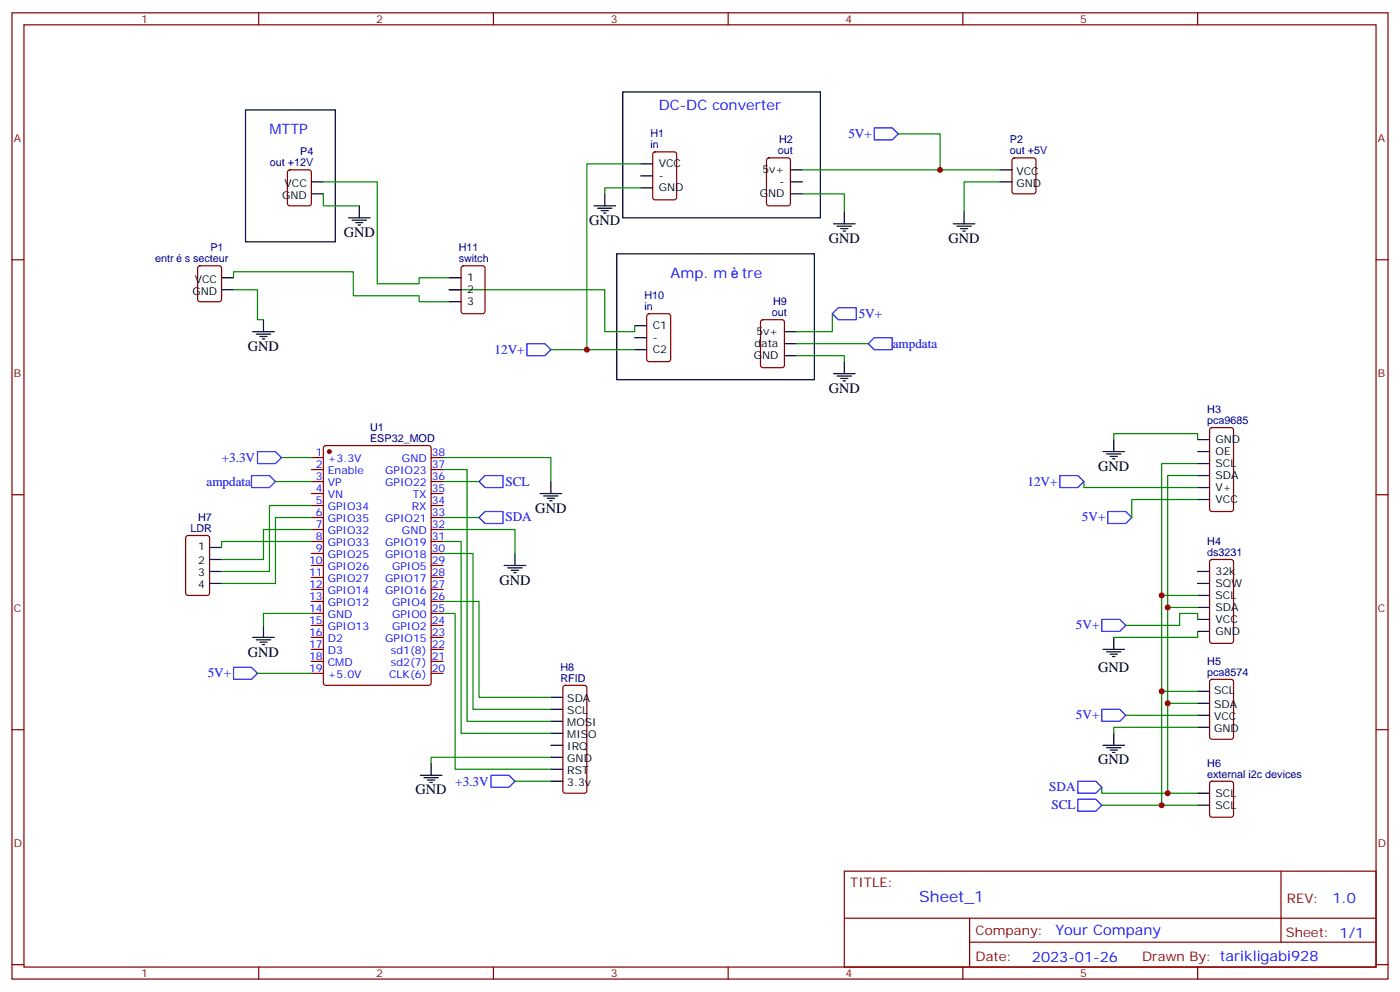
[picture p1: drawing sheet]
<svg xmlns="http://www.w3.org/2000/svg" width="412mm" height="292mm" viewBox="0 0 412 292" stroke-linecap="round" stroke-linejoin="round" font-family="sans-serif">
<g fill="none" stroke="#870000" stroke-width=".35">
<path d="M3.5 3.8h405.4v284.3h-405.4zM7.1 7.3h398.2v277.3h-398.2zM76.2 3.8v3.5M145.3 3.8v3.5M214.5 3.8v3.5M283.6 3.8v3.5M352.8 3.8v3.5M84.9 50.2l.5-.2h5.6l.7 .4v9.5l-.4 .6-5.9 .1-.7-.5v-9.4zM192.5 44.9l.5-.2h5.6l.7 .4v13l-.4 .7h-5.9l-.7-.5v-12.9zM226 46.7l.5-.2h5.6l.7 .4v13l-.4 .6-5.9 .1-.7-.5v-12.9zM298.3 46.7l.5-.2h5.6l.7 .4 .1 9.4-.5 .7h-5.9l-.6-.4-.1-9.4zM3.5 76.4h3.6"/>
<path d="M58.4 78.4l.5-.2h5.7l.6 .4 .1 9.5-.5 .6-5.9 .1-.6-.5-.1-9.4zM136.1 78.4l.4-.2h5.7l.6 .4 .1 13-.5 .7h-5.9l-.6-.4-.1-13zM405.3 76.4h3.6M190.7 92.5l.5-.2h5.6l.7 .5 .1 12.9-.5 .7h-5.9l-.6-.4-.1-13zM224.2 94.3l.5-.2h5.7l.6 .4 .1 13-.5 .6-5.9 .1-.6-.5-.1-12.9zM91.7 134.7h3.5M91.7 138.2h3.5M95.5 131.3l.5-.2h30.3l.6 .5 .1 69.4-.5 .6-30.5 .1-.7-.5-.1-69.4zM127 134.7h3.5M127 138.2h3.5M356.5 126l.5-.2h5.7l.6 .5 .1 23.5-.5 .7h-5.9l-.6-.4-.1-23.6zM3.5 145.6h3.6"/>
<path d="M54.9 157.8l.5-.2h5.6l.7 .4v16.5l-.4 .7h-5.9l-.7-.4v-16.5zM91.7 141.7h3.5M91.7 145.2h3.5M91.7 148.8h3.5M91.7 152.3h3.5M91.7 155.8h3.5M91.7 159.3h3.5M127 141.7h3.5M127 145.2h3.5M127 148.8h3.5M127 152.3h3.5M127 155.8h3.5"/>
<path d="M127 159.3h3.5M405.3 145.6h3.6M91.7 162.9h3.5M91.7 166.4h3.5M91.7 169.9h3.5M91.7 173.5h3.5M91.7 177h3.5M127 162.9h3.5M127 166.4h3.5M127 169.9h3.5M127 173.5h3.5M127 177h3.5"/>
<path d="M356.5 164.8l.5-.2h5.7l.6 .5 .1 23.5-.5 .7h-5.9l-.6-.4-.1-23.6zM91.7 180.5h3.5M91.7 184h3.5M91.7 187.6h3.5M91.7 191.1h3.5M91.7 194.6h3.5M91.7 198.2h3.5M127 180.5h3.5M127 184h3.5M127 187.6h3.5M127 191.1h3.5M127 194.6h3.5"/>
<path d="M127 198.2h3.5M3.5 214.7h3.6M166 201.9l.5-.2h5.7l.5 .2 .2 .5v30.3l-.3 .5-.4 .2h-5.7l-.5-.2-.2-.5v-30.3zM356.5 200.1l.5-.2h5.7l.6 .5 .1 16.5-.5 .6-5.9 .1-.6-.5-.1-16.5zM405.3 214.7h3.6M356.5 230.1l.5-.2h5.7l.6 .4 .1 9.5-.5 .6-5.9 .1-.6-.5-.1-9.4zM248.7 256.4h156.6v28.2h-156.6zM377.3 256.4v20.9M248.7 270.2h156.5M285.6 277.3h119.6M285.6 270.2v14.1M3.5 283.9h3.6"/>
<path d="M76.2 284.6v3.5M145.3 284.6v3.5M214.5 284.6v3.5M283.6 284.6v3.5M352.8 284.6v3.5M405.3 283.9h3.6"/>
</g>
<circle cx="97" cy="132.9" r=".53" fill="#870000" stroke="#870000" stroke-width=".35"/>
<g fill="none" stroke="#000" stroke-width=".35">
<path d="M72.3 32.3h26.5v38.9h-26.5zM183.4 27.1h58.3v37h-58.3zM91.7 53.5h3.5M91.7 57h3.5M178.2 57v3.6M188.7 55.3h3.6M188.7 48.2h3.6M188.7 51.8h3.6M232.8 50h3.6M232.8 53.5h3.6M232.8 57h3.6M294.6 50h3.5"/>
<path d="M294.6 53.5h3.5M102.7 64.1h6.3M103.7 64.8h4.2M104.8 65.5h2.1M105.5 66.2h.7M105.8 60.6v3.5M175 60.6h6.3M176 61.3h4.3M177.1 62h2.1M177.8 62.7h.7M181.7 74.7h58.2v37h-58.2zM245.5 65.9h6.4"/>
<path d="M246.6 66.6h4.2M247.6 67.3h2.2M248.4 68h.7M248.7 62.3v3.6M280.8 65.9h6.4M281.9 66.6h4.2M282.9 67.3h2.1M283.6 68h.7M284 62.3v3.6M65.3 81.7h3.5M65.3 85.3h3.5M74.4 97.6h6.4"/>
<path d="M75.5 98.3h4.2M76.6 99h2.1M77.3 99.7h.7M77.6 94.1v3.5M132.3 81.7h3.5M132.3 85.3h3.5M132.3 88.8h3.5M187 95.8h3.5M187 99.4h3.5M231.1 97.6h3.5M187 102.9h3.5M231.1 104.7h3.5"/>
<path d="M231.1 101.1h3.5M245.5 110h6.4M246.6 110.7h4.2M247.6 111.4h2.2M248.4 112.1h.7M248.7 106.4v3.6M324.9 132.9h6.4M326 133.6h4.2M327 134.3h2.1M327.7 135h.7M328.1 129.4v3.5M352.8 129.4h3.5"/>
<path d="M352.8 132.9h3.5M352.8 136.4h3.5M352.8 139.9h3.5M159.1 145.2h6.4M160.2 145.9h4.2M161.2 146.6h2.1M161.9 147.4h.7M162.3 141.7v3.5M352.8 143.5h3.5M352.8 147h3.5M61.7 168.2h3.6M61.7 171.7h3.6"/>
<path d="M61.7 161.1h3.6M61.7 164.6h3.6M148.5 166.4h6.4M149.6 167.1h4.2M150.6 167.8h2.2M151.3 168.5h.7M151.7 162.9v3.5M352.8 168.2h3.5M352.8 171.7h3.5M352.8 175.2h3.5M352.8 178.8h3.5M74.4 187.6h6.4"/>
<path d="M75.5 188.3h4.2M76.6 189h2.1M77.3 189.7h.7M77.6 184v3.6M324.9 191.1h6.4M326 191.8h4.2M327 192.5h2.1M327.7 193.2h.7M328.1 187.6v3.5M352.8 182.3h3.5M352.8 185.8h3.5M162.3 219.3h3.5"/>
<path d="M162.3 205.2h3.5M162.3 208.7h3.5M162.3 212.3h3.5M162.3 215.8h3.5M324.9 219.3h6.4M328.1 215.8v3.5M352.8 203.4h3.5M352.8 207h3.5M352.8 210.5h3.5M352.8 214h3.5M123.8 228.1h6.4M124.9 228.8h4.2"/>
<path d="M125.9 229.6h2.2M126.6 230.3h.8M127 224.6v3.5M162.3 222.8h3.5M162.3 226.4h3.5M162.3 229.9h3.5M326 220h4.2M327 220.7h2.1M327.7 221.4h.7M352.8 233.4h3.5M352.8 237h3.5"/>
</g>
<g fill="none" stroke="#008700" stroke-width=".35">
<path d="M264.6 39.4h12.3v10.6M95.2 53.5h15.9v30h12.4v-1.8h8.8M95.2 57v3.6h10.6M188.7 55.3h-10.5v1.7M188.7 48.2h-15.8v54.7M236.4 57h12.3v5.3M236.4 50h58.2M294.6 53.5h-10.6v8.8M68.8 85.3h7v8.8h1.8M68.8 81.7v-1.7h35.3v7h19.4v1.8h8.8M132.3 85.3h45.9v12.3h8.8v-1.8M245.2 92.3v5.3h-10.6"/>
<path d="M162.3 102.9h24.7M234.6 104.7h14.1v1.7M234.6 101.1h21.2M82.9 134.7h8.8M130.5 134.7h31.8v7M130.5 138.2h7.1v74.1h24.7M328.1 129.4v-1.8h24.7v1.8M352.8 136.4h-10.6v38.8h10.6M352.8 139.9h-8.8v67.1h8.8M81.1 141.7h10.6M91.7 148.8h-12.3v19.4h-14.1M91.7 152.3h-10.6v19.4h-15.8"/>
<path d="M91.7 155.8h-14.1v8.8h-12.3M91.7 159.3h-26.4v1.8M130.5 159.3h5.3v56.5h26.5M130.5 155.8h21.2v7.1M130.5 152.3h10.6M130.5 141.7h10.6M319.3 141.7v1.8h33.5M352.8 147h-19.4v5.3M130.5 177h10.6v28.2h21.2M130.5 162.9h8.8v45.8h23M342.2 175.2v28.2h10.6M344 178.8h8.8"/>
<path d="M75.8 198.2h15.9M91.7 180.5h-14.1v3.5M130.5 180.5h3.6v45.9h28.2M352.8 185.8v1.8h-24.7M352.8 182.3v-1.8h-5.3v3.5h-15.9M331.6 210.5h21.2M342.2 203.4v33.6h10.6M344 207v26.4h8.8M352.8 214h-24.7v1.8M151.7 229.9h10.6M162.3 222.8h-35.3v1.8M324.6 231.7v1.7h19.4"/>
<path d="M324.6 237h17.6"/>
</g>
<g fill="none" stroke="#00f" stroke-width=".35">
<path d="M257.5 37.6h5.3l1.8 1.8-1.8 1.8h-5.3zM246.9 90.6h5.3v3.5h-5.3l-1.7-1.8zM155.2 101.1h5.3l1.8 1.8-1.8 1.8h-5.3zM255.8 101.1l1.7-1.7h5.3v3.5h-5.3zM74.1 139.9h5.3l1.7 1.8-1.7 1.8h-5.3zM75.8 132.9h5.3l1.8 1.8-1.8 1.7h-5.3zM312.2 139.9h5.3l1.8 1.8-1.8 1.8h-5.3zM141.1 141.7l1.8-1.8h5.3v3.6h-5.3zM141.1 152.3l1.8-1.8h5.3v3.6h-5.3zM326.3 150.5h5.3l1.8 1.8-1.8 1.8h-5.3zM68.8 196.4h5.3l1.7 1.8-1.7 1.7h-5.3zM324.6 182.3h5.2l1.8 1.7-1.8 1.8h-5.2z"/>
<path d="M324.6 208.7h5.2l1.8 1.8-1.8 1.8h-5.2zM144.6 228.1h5.3l1.8 1.8-1.8 1.8h-5.3zM317.5 229.9h5.3l1.8 1.8-1.8 1.7h-5.3zM317.5 235.2h5.3l1.8 1.8-1.8 1.7h-5.3z"/>
</g>
<g fill="#c00">
<circle cx="344" cy="178.8" r=".88"/>
<circle cx="276.9" cy="50" r=".88"/>
<circle cx="344" cy="233.4" r=".88"/>
<circle cx="342.2" cy="237" r=".88"/>
<circle cx="342.2" cy="175.2" r=".88"/>
<circle cx="342.2" cy="203.4" r=".88"/>
<circle cx="344" cy="207" r=".88"/>
<circle cx="172.9" cy="102.9" r=".88"/>
</g>
<text font-size="4.6" fill="#00f" x="270.8" y="265.4">Sheet_1</text>
<g font-size="4.2" fill="#00f">
<text x="194" y="32.3">DC-DC converter</text>
<text x="79.4" y="39.4">MTTP</text>
<text x="197.6" y="81.7">Amp. m</text>
<text x="218.6" y="81.7">tre</text>
<text x="392.5" y="265.6">1.0</text>
<text x="310.9" y="275.2">Your Company</text>
<text x="304" y="283">2023-01-26</text>
</g>
<g font-size="4.2">
<text x="101.2" y="69.7">GND</text>
<text x="173.6" y="66.2">GND</text>
<text x="244.1" y="71.5">GND</text>
<text x="279.4" y="71.5">GND</text>
<text x="73" y="103.3">GND</text>
<text x="244.1" y="115.6">GND</text>
<text x="323.5" y="138.5">GND</text>
<text x="157.7" y="150.9">GND</text>
<text x="147.1" y="172">GND</text>
<text x="73" y="193.2">GND</text>
<text x="323.5" y="197.8">GND</text>
<text x="323.5" y="225">GND</text>
<text x="122.4" y="233.8">GND</text>
</g>
<g font-size="3.9" fill="#00f">
<text x="249.9" y="40.6">5V+</text>
<text x="252.9" y="93.5">5V+</text>
<text x="145.7" y="104.1">12V+</text>
<text x="263" y="102.4">ampdata</text>
<text x="65.3" y="135.9">+3.3V</text>
<text x="60.8" y="143">ampdata</text>
<text x="148.9" y="142.9">SCL</text>
<text x="302.7" y="142.9">12V+</text>
<text x="148.9" y="153.5">SDA</text>
<text x="318.7" y="153.5">5V+</text>
<text x="316.9" y="185.2">5V+</text>
<text x="61.2" y="199.3">5V+</text>
<text x="316.9" y="211.7">5V+</text>
<text x="134.1" y="231.2">+3.3V</text>
<text x="309.1" y="232.8">SDA</text>
<text x="309.7" y="238.1">SCL</text>
</g>
<g font-size="3.9" fill="#800">
<text x="250.5" y="260.9">TITLE:</text>
<text x="379.1" y="265.6">REV:</text>
<text x="287.4" y="275.1">Company:</text>
<text x="378.7" y="275.8">Sheet: 1/1</text>
<text x="287.4" y="282.8">Date:</text>
<text x="336.4" y="282.9">Drawn By: tarikligabi928</text>
</g>
<g font-size="3.2" fill="#800">
<text x="41.6" y="6.8">1</text>
<text x="110.8" y="6.8">2</text>
<text x="179.9" y="6.8">3</text>
<text x="249.1" y="6.8">4</text>
<text x="318.2" y="6.8">5</text>
<text x="4.1" y="41.9">A</text>
<text x="405.9" y="41.9">A</text>
<text x="4.1" y="111">B</text>
<text x="405.9" y="111">B</text>
<text x="4.1" y="180.2">C</text>
<text x="405.9" y="180.2">C</text>
<text x="4.1" y="249.3">D</text>
<text x="405.9" y="249.3">D</text>
<text x="41.6" y="287.6">1</text>
<text x="110.8" y="287.6">2</text>
<text x="179.9" y="287.6">3</text>
<text x="249.1" y="287.6">4</text>
<text x="318.2" y="287.6">5</text>
</g>
<g font-size="3.2" fill="#000080">
<text x="191.6" y="40.4">H1</text>
<text x="88.4" y="45.8">P4</text>
<text x="191.6" y="43.6">in</text>
<text x="229.1" y="45.4">out</text>
<text x="229.5" y="42.2">H2</text>
<text x="297.5" y="45.4">out +5V</text>
<text x="297.5" y="42.2">P2</text>
<text x="79.5" y="48.9">out +12V</text>
<text x="45.8" y="77.2">entr</text>
<text x="54.4" y="77.2">s secteur</text>
<text x="62" y="74">P1</text>
<text x="135.1" y="77.2">switch</text>
<text x="135.1" y="73.9">H11</text>
<text x="189.8" y="88">H10</text>
<text x="227.7" y="89.8">H9</text>
<text x="189.8" y="91.3">in</text>
<text x="227.4" y="93">out</text>
<text x="355.6" y="124.8">pca9685</text>
<text x="355.6" y="121.6">H3</text>
<text x="109" y="130.1">ESP32_MOD</text>
<text x="109" y="126.9">U1</text>
<text x="58.4" y="153.3">H7</text>
<text x="56.1" y="156.5">LDR</text>
<text x="355.6" y="160.4">H4</text>
<text x="355.6" y="163.6">ds3231</text>
<text x="165.1" y="197.4">H8</text>
<text x="355.6" y="195.7">H5</text>
<text x="165.1" y="200.6">RFID</text>
<text x="355.6" y="198.9">pca8574</text>
<text x="355.6" y="225.7">H6</text>
<text x="355.6" y="228.8">external i2c devices</text>
</g>
<g font-size="3.2">
<text x="194" y="49.3">VCC</text>
<text x="194" y="52.8">-</text>
<text x="224.6" y="51">5v+</text>
<text x="299.4" y="51.4">VCC</text>
<text x="83.1" y="58.5">GND</text>
<text x="83.8" y="54.9">VCC</text>
<text x="194" y="56.3">GND</text>
<text x="223.8" y="58.1">GND</text>
<text x="229.6" y="54.6">-</text>
<text x="299.4" y="54.9">GND</text>
<text x="57.4" y="83.1">VCC</text>
<text x="137.6" y="82.8">1</text>
<text x="56.7" y="86.7">GND</text>
<text x="137.6" y="89.9">3</text>
<text x="137.6" y="86.3">2</text>
<text x="192.3" y="96.9">C1</text>
<text x="192.3" y="100.4">-</text>
<text x="222.8" y="98.7">5v+</text>
<text x="192.3" y="104">C2</text>
<text x="222" y="105.7">GND</text>
<text x="222.3" y="102.2">data</text>
<text x="358.1" y="130.4">GND</text>
<text x="358.1" y="133.9">OE</text>
<text x="358.1" y="137.5">SCL</text>
<text x="358.1" y="141">SDA</text>
<text x="358.1" y="144.5">V+</text>
<text x="358.1" y="148.1">VCC</text>
<text x="58.4" y="161.8">1</text>
<text x="58.4" y="166.1">2</text>
<text x="58.4" y="169.6">3</text>
<text x="58.4" y="173.1">4</text>
<text x="358.1" y="169.2">32k</text>
<text x="358.1" y="172.8">SQW</text>
<text x="358.1" y="176.3">SCL</text>
<text x="358.1" y="179.8">SDA</text>
<text x="358.1" y="183.3">VCC</text>
<text x="358.1" y="186.9">GND</text>
<text x="167.1" y="206.6">SDA</text>
<text x="357.6" y="204.2">SCL</text>
<text x="357.6" y="208.4">SDA</text>
<text x="167.1" y="210.1">SCL</text>
<text x="167.1" y="213.7">MOSI</text>
<text x="357.6" y="211.9">VCC</text>
<text x="357.6" y="215.4">GND</text>
<text x="167.1" y="217.2">MISO</text>
<text x="167.1" y="220.7">IRQ</text>
<text x="167.1" y="224.3">GND</text>
<text x="167.1" y="227.8">RST</text>
<text x="167.1" y="231.3">3.3v</text>
<text x="358.1" y="234.5">SCL</text>
<text x="358.1" y="238">SCL</text>
</g>
<g font-size="3.2" fill="#00f">
<text x="93.1" y="137.8">2</text>
<text x="93.1" y="134.3">1</text>
<text x="96.6" y="136.1">+3.3V</text>
<text x="118.4" y="136.1">GND</text>
<text x="127.2" y="134.3">38</text>
<text x="127.2" y="137.8">37</text>
<text x="93.1" y="141.4">3</text>
<text x="96.6" y="143.1">VP</text>
<text x="96.6" y="139.6">Enable</text>
<text x="113.5" y="139.6">GPIO23</text>
<text x="113.5" y="143.1">GPIO22</text>
<text x="127.2" y="141.4">36</text>
<text x="93.1" y="148.4">5</text>
<text x="93.1" y="144.9">4</text>
<text x="96.6" y="146.6">VN</text>
<text x="121.6" y="146.6">TX</text>
<text x="127.2" y="144.9">35</text>
<text x="127.2" y="148.4">34</text>
<text x="93.1" y="155.5">7</text>
<text x="93.1" y="151.9">6</text>
<text x="96.6" y="153.7">GPIO35</text>
<text x="96.6" y="150.2">GPIO34</text>
<text x="113.5" y="153.7">GPIO21</text>
<text x="121.3" y="150.2">RX</text>
<text x="127.2" y="151.9">33</text>
<text x="127.2" y="155.5">32</text>
<text x="93.1" y="159">8</text>
<text x="96.6" y="160.8">GPIO33</text>
<text x="96.6" y="157.2">GPIO32</text>
<text x="113.5" y="160.8">GPIO19</text>
<text x="118.4" y="157.2">GND</text>
<text x="127.2" y="159">31</text>
<text x="91" y="166.1">10</text>
<text x="93.1" y="162.5">9</text>
<text x="96.6" y="167.8">GPIO26</text>
<text x="96.6" y="164.3">GPIO25</text>
<text x="113.5" y="164.3">GPIO18</text>
<text x="115.5" y="167.8">GPIO5</text>
<text x="127.2" y="162.5">30</text>
<text x="127.2" y="166.1">29</text>
<text x="91" y="173.1">12</text>
<text x="91" y="169.6">11</text>
<text x="96.6" y="171.3">GPIO27</text>
<text x="113.5" y="171.3">GPIO17</text>
<text x="127.2" y="169.6">28</text>
<text x="127.2" y="173.1">27</text>
<text x="91" y="176.6">13</text>
<text x="96.6" y="178.4">GPIO12</text>
<text x="96.6" y="174.9">GPIO14</text>
<text x="113.5" y="174.9">GPIO16</text>
<text x="115.5" y="178.4">GPIO4</text>
<text x="127.2" y="176.6">26</text>
<text x="91" y="183.7">15</text>
<text x="91" y="180.2">14</text>
<text x="96.6" y="185.5">GPIO13</text>
<text x="96.6" y="181.9">GND</text>
<text x="115.5" y="181.9">GPIO0</text>
<text x="115.5" y="185.5">GPIO2</text>
<text x="127.2" y="180.2">25</text>
<text x="127.2" y="183.7">24</text>
<text x="91" y="190.7">17</text>
<text x="91" y="187.2">16</text>
<text x="96.6" y="189">D2</text>
<text x="113.5" y="189">GPIO15</text>
<text x="127.2" y="187.2">23</text>
<text x="127.2" y="190.7">22</text>
<text x="91" y="197.8">19</text>
<text x="91" y="194.3">18</text>
<text x="96.6" y="196">CMD</text>
<text x="96.6" y="192.5">D3</text>
<text x="115.2" y="192.5">sd1(8)</text>
<text x="115.2" y="196">sd2(7)</text>
<text x="127.2" y="194.3">21</text>
<text x="127.2" y="197.8">20</text>
<text x="96.6" y="199.6">+5.0V</text>
<text x="114.6" y="199.6">CLK(6)</text>
</g>
</svg>
